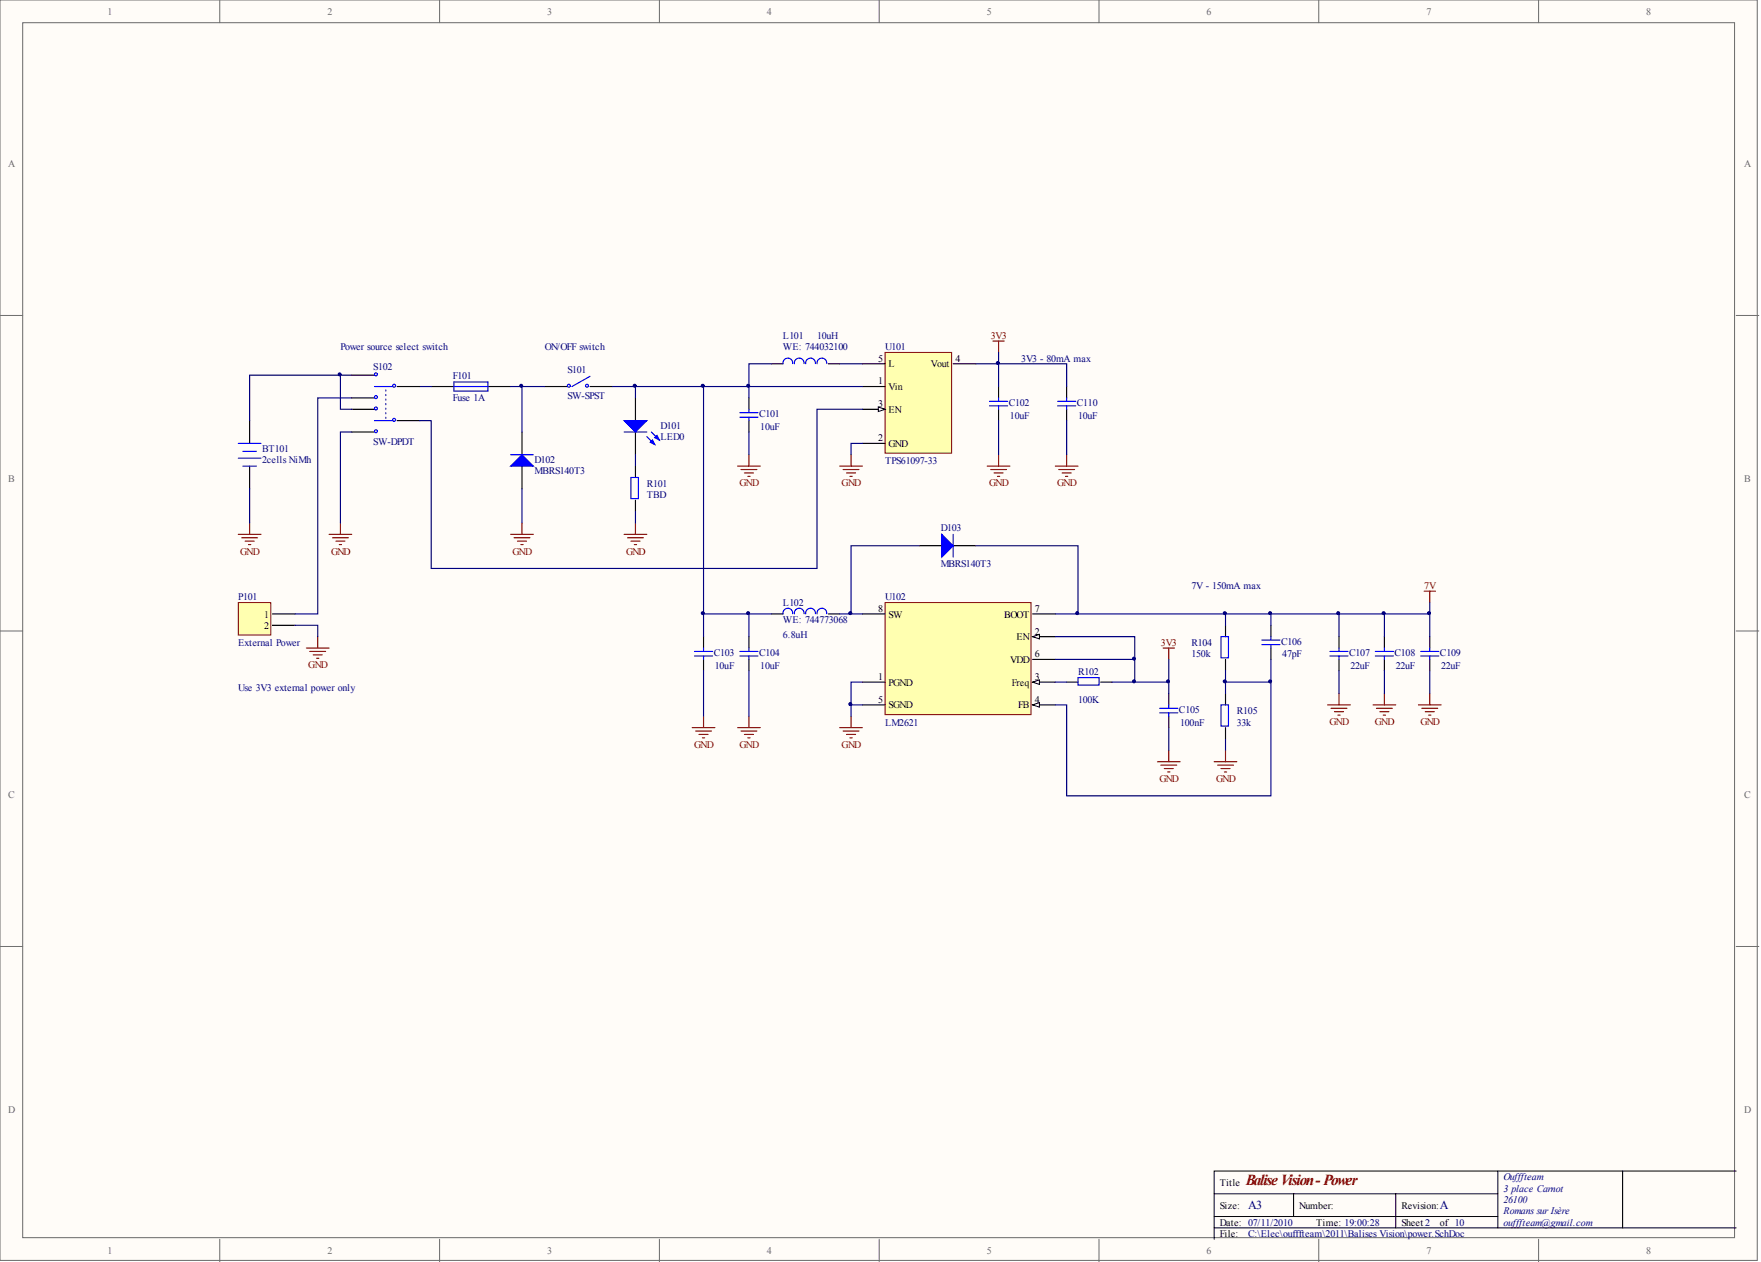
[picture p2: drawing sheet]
<svg xmlns="http://www.w3.org/2000/svg" width="393mm" height="282mm" viewBox="0 0 393 282" stroke-linecap="round" stroke-linejoin="round" font-family="sans-serif">
<g fill="#fffcf8" stroke="#696969" stroke-width=".22">
<path d="M0 0h392.5v281.5h-392.5z"/>
<path d="M5.1 5.1h382.3v271.3h-382.3z"/>
</g>
<g fill="none" stroke="#696969" stroke-width=".22">
<path d="M49.1 0v5.1M98.2 0v5.1M147.3 0v5.1M196.4 0v5.1M245.5 0v5.1M294.6 0v5.1M343.7 0v5.1M0 70.5h5.1M387.8 70.5h5.1M0 140.9h5.1M387.8 140.9h5.1M0 211.4h5.1"/>
<path d="M387.8 211.4h5.1M49.1 276.8v5.1M98.2 276.8v5.1M147.3 276.8v5.1M196.4 276.8v5.1M245.5 276.8v5.1M294.6 276.8v5.1M343.7 276.8v5.1"/>
</g>
<path d="M271.2 266.6h63.4M271.2 274.3h116.6M271.2 271.7h63.4M288.9 266.6v5.1M311.8 266.6v7.7M334.6 261.6v12.7M362.4 261.6h-91.2v15.2M387.8 261.6h-25.4v12.7" fill="none" stroke="#000" stroke-width=".22"/>
<path d="M55.8 94v5M96.3 86.3h5.1M109 86.3h5.1M121.7 86.3h5M131.8 86.3h5.1M141.9 88.9v5.1M141.9 96.5v5.1M55.8 104.1v5.1M141.9 104.1v2.5M141.9 111.7v2.6" fill="none" stroke="#000" stroke-width=".25"/>
<g fill="none" stroke="#00f" stroke-width=".25">
<path d="M53.2 99h5.1M101.4 85.3h7.6v2h-7.6zM101.4 86.3h7.6M131.8 84l-4.1 2.3M139.4 96.5h5.1M144.5 97.5l1.7 1.8M145.5 96.5l1.8 1.8M53.2 102.3h5.1M54.2 100.8h3.1M54.2 104.1h3.1M140.9 106.6h1.7v4.8h-1.7z"/>
<circle cx="127.1" cy="86.2" r=".33"/>
<circle cx="131.1" cy="86.2" r=".33"/>
</g>
<g fill="#00f" stroke="#00f" stroke-width=".25">
<path d="M139.4 94h5.1l-2.6 2.5z"/>
<path d="M145.7 98.3l.5 1-1-.5z"/>
<path d="M146.8 97.3l.5 1-1.1-.5z"/>
</g>
<path d="M78.6 83.8h-22.8v10.2M114.1 86.3h7.6M136.9 86.3h5v2.6M141.9 101.6v2.5" fill="none" stroke="#000080" stroke-width=".25"/>
<path d="M197.7 78.7h14.9v22.5h-14.9z" fill="#ffffb0" stroke="#800000" stroke-width=".22"/>
<path d="M192.6 81.3h5.1M192.6 86.3h5.1M192.6 91.4h5.1" fill="none" stroke="#000" stroke-width=".25"/>
<path d="M196.2 90.9l1.5 .5-1.5 .5z" fill="#fffcf8" stroke="#000" stroke-width=".22"/>
<path d="M116.6 96.5v5.1M167.3 88.9v2.5M167.3 94v2.5M172.4 81.3h2.5M185 81.3h2.6M192.6 99h5.1M212.9 81.3h5.1M223 86.3v2.6M223 91.4v2.6M116.6 104.1v5.1" fill="none" stroke="#000" stroke-width=".25"/>
<g fill="none" stroke="#00f" stroke-width=".25">
<path d="M165.3 92.2h4M165.3 93.2h4M167.3 91.4v.8M167.3 93.2v.8M177.1 81.2a1.09 1.09 0 0 0-1.1-1.2 1.09 1.09 0 0 0-1.1 1.3M179.6 81.2a1.09 1.09 0 0 0-1.1-1.2 1.09 1.09 0 0 0-1.1 1.3M182.1 81.2a1.09 1.09 0 0 0-1.1-1.2 1.09 1.09 0 0 0-1 1.3M184.7 81.2a1.09 1.09 0 0 0-1.1-1.2 1.09 1.09 0 0 0-1.1 1.3M221 89.6h4.1M221 90.7h4.1M223 88.9v.7M223 90.7v.7"/>
<path d="M114.1 101.6h5"/>
</g>
<path d="M116.6 86.3v10.2M167.3 96.5v5.1M172.4 81.3h-5.1v5h-25.4M187.6 81.3h5M192.6 86.3h-25.3v2.6M192.6 99h-2.5v2.6M223 94v7.6M55.8 109.2v7.6M116.6 109.2v7.6M141.9 114.3v2.5" fill="none" stroke="#000080" stroke-width=".25"/>
<g fill="none" stroke="#800000" stroke-width=".25">
<path d="M53.2 119.3h5.1M55.8 116.8v2.5M114.1 119.3h5M116.6 116.8v2.5M139.4 119.3h5.1M141.9 116.8v2.5M164.7 104.1h5.1M165.5 104.9h3.6M166.3 105.6h2M167 106.4h.5M167.3 101.6v2.5M187.6 104.1h5"/>
<path d="M188.3 104.9h3.6M189.1 105.6h2M189.8 106.4h.5M190.1 101.6v2.5M220.5 104.1h5.1M221.3 104.9h3.5M222 105.6h2.1M222.8 106.4h.5M223 101.6v2.5M54 120.1h3.5M54.7 120.9h2.1M55.5 121.6h.5"/>
<path d="M114.8 120.1h3.6M115.6 120.9h2M116.3 121.6h.5M140.2 120.1h3.5M140.9 120.9h2.1M141.7 121.6h.5"/>
</g>
<path d="M116.6 101.6l2.5 2.5h-5z" fill="#00f" stroke="#00f" stroke-width=".25"/>
<path d="M197.7 134.6h32.6v25h-32.6z" fill="#ffffb0" stroke="#800000" stroke-width=".22"/>
<path d="M192.6 137.1h5.1M230.6 137.1h5.1M192.6 152.4h5.1M192.6 157.4h5.1M230.6 142.2h5.1" fill="none" stroke="#000" stroke-width=".25"/>
<path d="M230.6 142.2l1.6-.5v1z" fill="#fffcf8" stroke="#000" stroke-width=".22"/>
<path d="M230.6 147.3h5.1M230.6 152.4h5.1" fill="none" stroke="#000" stroke-width=".25"/>
<path d="M230.6 152.4l1.6-.5v1z" fill="#fffcf8" stroke="#000" stroke-width=".22"/>
<path d="M230.6 157.4h5.1" fill="none" stroke="#000" stroke-width=".25"/>
<path d="M230.6 157.4l1.6-.5v1z" fill="#fffcf8" stroke="#000" stroke-width=".22"/>
<g fill="none" stroke="#000" stroke-width=".25">
<path d="M172.4 137.1h2.5M185 137.1h2.6M205.3 121.9h5.1M212.9 121.9h5.1M273.7 139.7v2.5M283.9 139.7v2.5M157.1 142.2v2.5M157.1 147.3v2.5M167.3 142.2v2.5M167.3 147.3v2.5M238.3 152.4h2.5M245.9 152.4h2.5"/>
<path d="M261.1 154.9v2.5M261.1 160v2.5M273.7 147.3v2.5M273.7 154.9v2.5M283.9 144.7v2.6M299.1 142.2v2.5M299.1 147.3v2.5M309.2 142.2v2.5M309.2 147.3v2.5M319.4 142.2v2.5M319.4 147.3v2.5M273.7 162.5v2.6"/>
</g>
<g fill="none" stroke="#00f" stroke-width=".25">
<path d="M212.9 119.3v5.1M177.1 137.1a1.09 1.09 0 0 0-1.1-1.2 1.09 1.09 0 0 0-1.1 1.2M179.6 137.1a1.09 1.09 0 0 0-1.1-1.2 1.09 1.09 0 0 0-1.1 1.2M182.1 137.1a1.09 1.09 0 0 0-1.1-1.2 1.09 1.09 0 0 0-1 1.2M184.7 137.1a1.09 1.09 0 0 0-1.1-1.2 1.09 1.09 0 0 0-1.1 1.2M155.1 145.5h4.1M155.1 146.5h4.1M157.1 144.7v.8M157.1 146.5v.8M165.3 145.5h4M165.3 146.5h4M167.3 144.7v.8"/>
<path d="M167.3 146.5v.8M240.8 151.3h4.7v1.7h-4.7zM259 158.2h4.1M259 159.2h4.1M261.1 157.4v.8M261.1 159.2v.8M272.7 142.2h1.7v4.7h-1.7zM272.7 157.4h1.7v4.8h-1.7zM281.8 143h4.1M281.8 144h4.1M283.9 142.2v.8M283.9 144v.7"/>
<path d="M297.1 145.5h4M297.1 146.5h4M299.1 144.7v.8M299.1 146.5v.8M307.2 145.5h4.1M307.2 146.5h4.1M309.2 144.7v.8M309.2 146.5v.8M317.3 145.5h4.1M317.3 146.5h4.1M319.4 144.7v.8M319.4 146.5v.8"/>
</g>
<g fill="none" stroke="#000080" stroke-width=".25">
<path d="M93.8 86.3h2.5M157.1 86.3v50.8h15.3M218 81.3h5v5M157.1 137.1v5.1M167.3 137.1v5.1M187.6 137.1h5M205.3 121.9h-15.2v15.2M218 121.9h22.8v15.2h-5.1M240.8 137.1h32.9v2.6M273.7 137.1h10.2v2.6M283.9 137.1h15.2v5.1M299.1 137.1h10.1v5.1"/>
<path d="M309.2 137.1h10.2v5.1M319.4 134.6v2.5M157.1 149.8v10.2M167.3 149.8v10.2M192.6 157.4h-2.5v2.6M192.6 152.4h-2.5v5M235.7 147.3h17.8v5.1M235.7 142.2h17.8v5.1M235.7 152.4h2.6M248.4 152.4h12.7M261.1 147.3v7.6M273.7 149.8v5.1"/>
<path d="M283.9 147.3v5.1h-10.2M283.9 152.4v25.4h-45.6v-20.4h-2.6M299.1 149.8v5.1M309.2 149.8v5.1M319.4 149.8v5.1M261.1 162.5v5.1M273.7 165.1v2.5"/>
</g>
<g fill="none" stroke="#800000" stroke-width=".25">
<path d="M221.8 76.2h2.5M223 76.2v2.5M318.1 132h2.5M319.4 132v2.6M157.1 160v2.5M167.3 160v2.5M190.1 160v2.5M259.8 144.7h2.5M261.1 144.7v2.6M296.5 157.4h5.1M297.3 158.2h3.6M298.1 159h2"/>
<path d="M298.8 159.7h.5M299.1 154.9v2.5M306.7 157.4h5.1M307.4 158.2h3.6M308.2 159h2M309 159.7h.5M309.2 154.9v2.5M316.8 157.4h5.1M317.6 158.2h3.5M318.3 159h2.1M319.1 159.7h.5M319.4 154.9v2.5"/>
<path d="M154.6 162.5h5.1M155.4 163.3h3.5M156.1 164h2.1M156.9 164.8h.5M164.7 162.5h5.1M165.5 163.3h3.6M166.3 164h2M167 164.8h.5M187.6 162.5h5M188.3 163.3h3.6M189.1 164h2M189.8 164.8h.5"/>
<path d="M258.5 170.1h5.1M259.3 170.9h3.5M260.1 171.7h2M260.8 172.4h.5M261.1 167.6v2.5M271.2 170.1h5.1M272 170.9h3.5M272.7 171.7h2.1M273.5 172.4h.5M273.7 167.6v2.5"/>
</g>
<path d="M210.4 119.3l2.5 2.6-2.5 2.5z" fill="#00f" stroke="#00f" stroke-width=".25"/>
<path d="M53.2 134.6h7.3v7.2h-7.3z" fill="#ffffb0" stroke="#800000" stroke-width=".22"/>
<path d="M78.6 83.8h5M78.6 88.9h5M78.6 91.4h5M78.6 96.5h5M88.7 86.3h5.1M88.7 94h5.1M238.3 86.3v2.6M238.3 91.4v2.6M60.8 137.1h5.1M60.8 139.7h5.1" fill="none" stroke="#000" stroke-width=".25"/>
<path d="M223 78.7v2.6h15.3v5M76 83.8v7.6h2.6M78.6 88.9h-7.6v48.2h-5.1M78.6 96.5h-2.6v20.3M192.6 91.4h-10.1v35.6h-86.2v-33h-2.5M238.3 94v7.6M65.9 139.7h5.1v2.5" fill="none" stroke="#000080" stroke-width=".25"/>
<g fill="none" stroke="#800000" stroke-width=".25">
<path d="M73.5 119.3h5.1M76 116.8v2.5M235.7 104.1h5.1M236.5 104.9h3.5M237.2 105.6h2.1M238 106.4h.5M238.3 101.6v2.5M74.3 120.1h3.5M75 120.9h2.1M75.8 121.6h.5M68.4 144.7h5.1M69.2 145.5h3.5"/>
<path d="M70 146.3h2M70.7 147h.5M71 142.2v2.5"/>
</g>
<g fill="none" stroke="#00f" stroke-width=".25">
<path d="M83.6 94h4.1M83.6 86.3h4.1M86.2 87.1v.2M86.2 88.1v.3M86.2 89.1v.3M86.2 90.1v.3M86.2 91.2v.2M86.2 92.2v.2M86.2 93.2v.2M236.2 89.6h4.1M236.2 90.7h4.1M238.3 88.9v.7"/>
<path d="M238.3 90.7v.7"/>
<circle cx="84" cy="91.2" r=".33"/>
<circle cx="84" cy="96.3" r=".33"/>
<circle cx="84" cy="88.7" r=".33"/>
<circle cx="84" cy="83.6" r=".33"/>
<circle cx="88" cy="93.8" r=".33"/>
<circle cx="88" cy="86.2" r=".33"/>
</g>
<g fill="#000080" stroke="#000080" stroke-width=".22">
<circle cx="75.9" cy="83.6" r=".33"/>
<circle cx="116.4" cy="86.2" r=".33"/>
<circle cx="141.8" cy="86.2" r=".33"/>
<circle cx="157" cy="136.9" r=".33"/>
<circle cx="157" cy="86.2" r=".33"/>
<circle cx="167.1" cy="136.9" r=".33"/>
<circle cx="167.1" cy="86.2" r=".33"/>
<circle cx="189.9" cy="157.3" r=".33"/>
<circle cx="189.9" cy="136.9" r=".33"/>
<circle cx="222.9" cy="81.1" r=".34"/>
<circle cx="240.6" cy="136.9" r=".33"/>
<circle cx="253.3" cy="152.2" r=".33"/>
<circle cx="253.3" cy="147.1" r=".33"/>
<circle cx="260.9" cy="152.2" r=".33"/>
<circle cx="273.6" cy="152.2" r=".33"/>
<circle cx="273.6" cy="136.9" r=".33"/>
<circle cx="283.7" cy="152.2" r=".33"/>
<circle cx="283.7" cy="136.9" r=".33"/>
<circle cx="298.9" cy="136.9" r=".33"/>
<circle cx="309" cy="136.9" r=".33"/>
<circle cx="319.2" cy="136.9" r=".33"/>
</g>
<text font-size="3.4" fill="#800000" x="278.3" y="264.8">Balise Vision- Power</text>
<g font-size="2.7" fill="#000080">
<text x="278.8" y="269.9">A3</text>
<text x="321.6" y="269.9">A</text>
</g>
<g font-size="2.2" fill="#696969">
<text x="24" y="3.3">1</text>
<text x="73.1" y="3.3">2</text>
<text x="122.2" y="3.3">3</text>
<text x="171.3" y="3.3">4</text>
<text x="220.4" y="3.3">5</text>
<text x="269.5" y="3.3">6</text>
<text x="318.6" y="3.3">7</text>
<text x="367.7" y="3.3">8</text>
<text x="1.8" y="37.2">A</text>
<text x="389.6" y="37.2">A</text>
<text x="1.8" y="107.7">B</text>
<text x="389.6" y="107.7">B</text>
<text x="1.8" y="178.1">C</text>
<text x="389.6" y="178.1">C</text>
<text x="1.8" y="248.6">D</text>
<text x="389.6" y="248.6">D</text>
<text x="24" y="280.1">1</text>
<text x="73.1" y="280.1">2</text>
<text x="122.2" y="280.1">3</text>
<text x="171.3" y="280.1">4</text>
<text x="220.4" y="280.1">5</text>
<text x="269.5" y="280.1">6</text>
<text x="318.6" y="280.1">7</text>
<text x="367.7" y="280.1">8</text>
</g>
<g font-size="2.2" fill="#000080">
<text x="174.9" y="75.7">L101</text>
<text x="182.5" y="75.7">10uH</text>
<text x="76" y="78.2">Power source select switch</text>
<text x="83.4" y="82.6">S102</text>
<text x="121.7" y="78.2">ON/OFF switch</text>
<text x="126.7" y="83.3">S101</text>
<text x="174.9" y="78.2">WE: 744032100</text>
<text x="197.7" y="78.2">U101</text>
<text x="228.1" y="80.8">3V3 - 80mA max</text>
<text x="101.1" y="84.6">F101</text>
<text x="101.1" y="89.7">Fuse 1A</text>
<text x="126.7" y="89.2">SW-SPST</text>
<text x="147.5" y="95.8">D101</text>
<text x="169.6" y="93.2">C101</text>
<text x="225.3" y="90.7">C102</text>
<text x="225.6" y="93.5">10uF</text>
<text x="240.5" y="90.7">C110</text>
<text x="240.8" y="93.5">10uF</text>
<text x="58.5" y="100.8">BT101</text>
<text x="83.4" y="99.3">SW-DPDT</text>
<text x="147.5" y="98.3">LED0</text>
<text x="169.8" y="96">10uF</text>
<text x="58.5" y="103.4">2cells NiMh</text>
<text x="119.4" y="103.4">D102</text>
<text x="119.4" y="105.9">MBRS140T3</text>
<text x="197.7" y="103.6">TPS61097-33</text>
<text x="144.5" y="111.3">TBD</text>
<text x="144.5" y="108.7">R101</text>
<text x="210.1" y="118.6">D103</text>
<text x="210.1" y="126.7">MBRS140T3</text>
<text x="266.1" y="131.6">7V - 150mA max</text>
<text x="53.2" y="134.1">P101</text>
<text x="174.9" y="135.4">L102</text>
<text x="197.7" y="134.1">U102</text>
<text x="174.9" y="142.5">6.8uH</text>
<text x="174.9" y="139.2">WE: 744773068</text>
<text x="53.2" y="144.3">External Power</text>
<text x="159.4" y="146.6">C103</text>
<text x="159.7" y="149.3">10uF</text>
<text x="169.6" y="146.6">C104</text>
<text x="169.8" y="149.3">10uF</text>
<text x="266.1" y="146.8">150k</text>
<text x="266.1" y="144.3">R104</text>
<text x="286.2" y="144">C106</text>
<text x="286.4" y="146.8">47pF</text>
<text x="301.4" y="146.6">C107</text>
<text x="301.6" y="149.3">22uF</text>
<text x="311.5" y="146.6">C108</text>
<text x="311.8" y="149.3">22uF</text>
<text x="321.6" y="146.6">C109</text>
<text x="321.9" y="149.3">22uF</text>
<text x="53.2" y="154.4">Use 3V3 external power only</text>
<text x="240.8" y="150.9">R102</text>
<text x="240.8" y="157">100K</text>
<text x="263.3" y="159.3">C105</text>
<text x="276.3" y="159.5">R105</text>
<text x="197.7" y="162">LM2621</text>
<text x="263.6" y="162">100nF</text>
<text x="276.3" y="162">33k</text>
<text x="335.8" y="263.6">Oufffteam</text>
<text x="335.8" y="266.2">3 place Carnot</text>
<text x="335.8" y="268.7">26100</text>
<text x="335.8" y="271.2">Romans sur Isère</text>
<text x="335.8" y="273.8">oufffteam@gmail.com</text>
<text x="278.8" y="276.3">C:\Elec\oufffteam\2011\Balises Vision\power.SchDoc</text>
</g>
<g font-size="2.2" fill="#800000">
<text x="221.3" y="75.7">3V3</text>
<text x="165.2" y="108.6">GND</text>
<text x="188" y="108.6">GND</text>
<text x="220.9" y="108.6">GND</text>
<text x="236.2" y="108.6">GND</text>
<text x="53.7" y="123.9">GND</text>
<text x="73.9" y="123.9">GND</text>
<text x="114.5" y="123.9">GND</text>
<text x="139.8" y="123.9">GND</text>
<text x="318.1" y="131.6">7V</text>
<text x="68.9" y="149.3">GND</text>
<text x="259.3" y="144.3">3V3</text>
<text x="297" y="162">GND</text>
<text x="307.1" y="162">GND</text>
<text x="317.3" y="162">GND</text>
<text x="155" y="167">GND</text>
<text x="165.2" y="167">GND</text>
<text x="188" y="167">GND</text>
<text x="259" y="174.7">GND</text>
<text x="271.6" y="174.7">GND</text>
</g>
<g font-size="2.2">
<text x="196.1" y="80.8">5</text>
<text x="198.5" y="82.1">L</text>
<text x="207.9" y="82.1">Vout</text>
<text x="213.4" y="80.8">4</text>
<text x="196.1" y="85.9">1</text>
<text x="198.5" y="87.1">Vin</text>
<text x="196.1" y="90.9">3</text>
<text x="198.5" y="92.2">EN</text>
<text x="196.1" y="98.6">2</text>
<text x="198.5" y="99.8">GND</text>
<text x="59" y="137.9">1</text>
<text x="196.1" y="136.6">8</text>
<text x="198.5" y="137.9">SW</text>
<text x="224.3" y="137.9">BOOT</text>
<text x="231.2" y="136.6">7</text>
<text x="59" y="140.5">2</text>
<text x="227.1" y="143">EN</text>
<text x="231.2" y="141.7">2</text>
<text x="225.7" y="148.1">VDD</text>
<text x="231.2" y="146.8">6</text>
<text x="196.1" y="151.9">1</text>
<text x="198.5" y="153.2">PGND</text>
<text x="226" y="153.2">Freq</text>
<text x="231.2" y="151.9">3</text>
<text x="196.1" y="157">5</text>
<text x="198.5" y="158.2">SGND</text>
<text x="227.4" y="158.2">FB</text>
<text x="231.2" y="157">4</text>
<text x="272.5" y="264.9">Title</text>
<text x="272.5" y="270">Size:</text>
<text x="290.2" y="270">Number:</text>
<text x="313" y="270">Revision:</text>
<text x="272.5" y="273.8">Date: 07/11/2010</text>
<text x="294" y="273.8">Time: 19:00:28</text>
<text x="313" y="273.8">Sheet 2</text>
<text x="321.6" y="273.8">of 10</text>
<text x="272.5" y="276.3">File:</text>
</g>
</svg>
